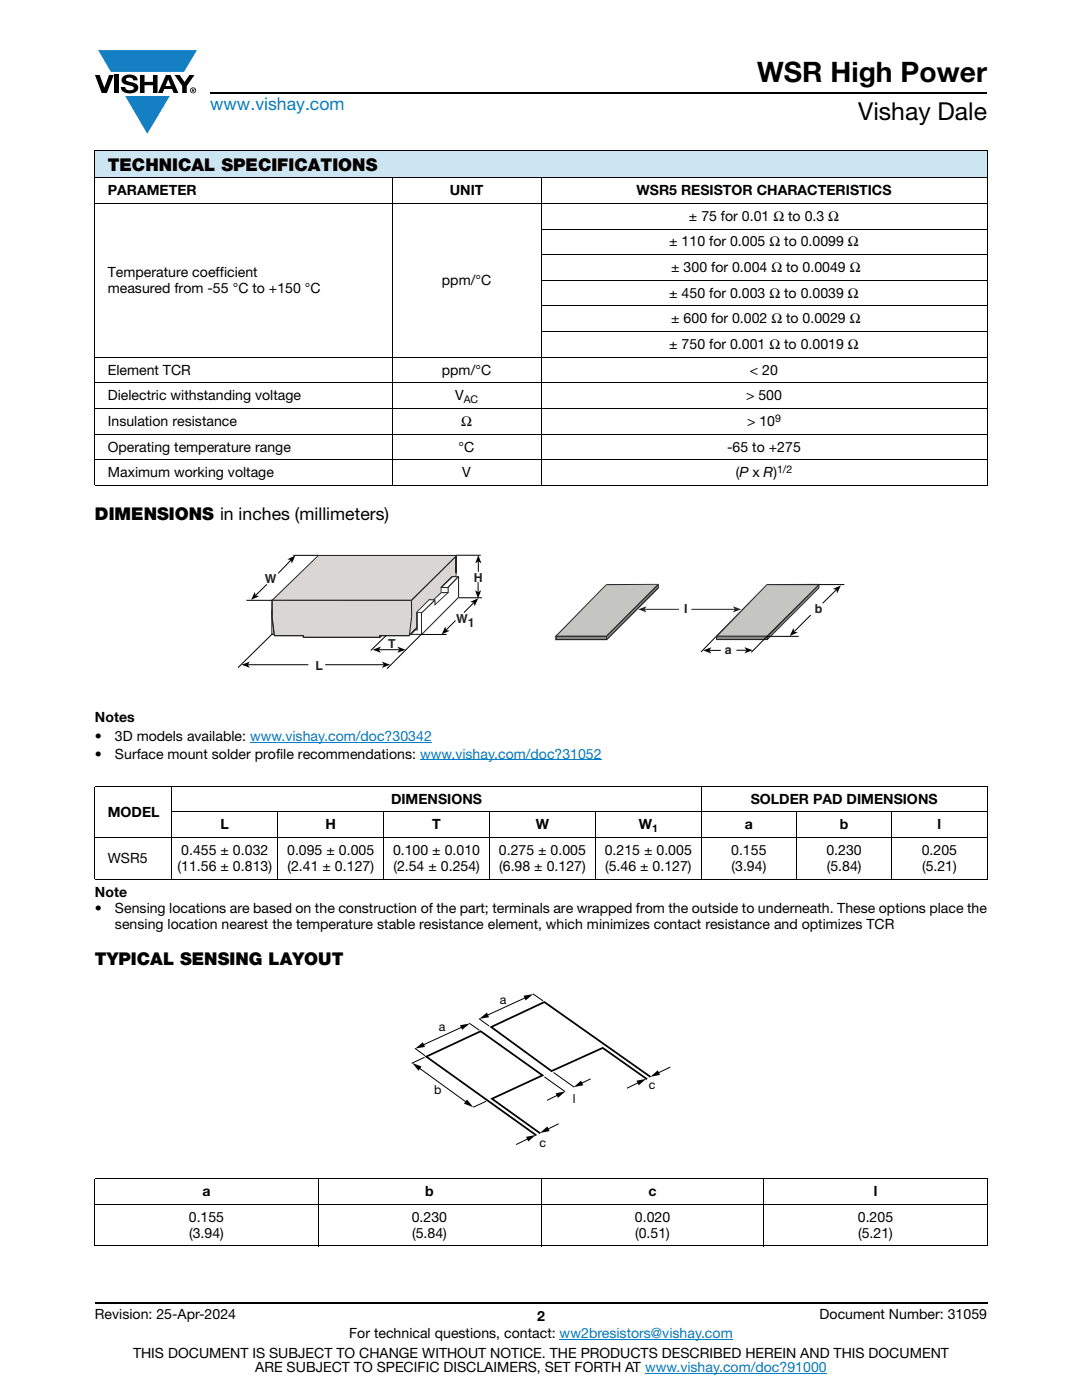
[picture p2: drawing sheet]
<svg xmlns="http://www.w3.org/2000/svg" width="216mm" height="279mm" viewBox="0 0 216 279" stroke-linecap="round" stroke-linejoin="round" font-family="sans-serif">
<g fill="#147fc3">
<path d="M19.6 10h19.7l-2.6 4.3h-1.1h-13.5z"/>
<path d="M25 19.2h8.9l-4.5 7.5z"/>
</g>
<g fill="#000">
<path d="M18.9 15h1l.9 2.5 1-2.5h.9l-1.4 3.6h-1zM22.9 15h.9v3.6h-.9zM24.6 15.3a2.1 2.1 0 0 1 2.8 .3l.1 .4h-.9a.79 .79 0 0 0-.7-.5 .79 .79 0 0 0-.8 .4l.3 .3 1 .2a1.08 1.08 0 0 1 1.2 1 1.08 1.08 0 0 1-1.1 1.2 1.73 1.73 0 0 1-2.4-1.2h.9a.96 .96 0 0 0 .8 .6 .96 .96 0 0 0 .9-.4 1.31 1.31 0 0 0-1.2-.6 1.03 1.03 0 0 1-1.1-.6 1.03 1.03 0 0 1 .2-1.1zM27.9 15h.9v1.3h1.7v-1.3h.9v3.6h-.9v-1.6h-1.7v1.6h-.9zM34.8 15h1.1l.9 1.4 1-1.4h1l-1.5 2.2v1.4h-.9v-1.4z"/>
<path d="M33.6 15.9l.5 1.3h-1.1zM33.1 15l-1.6 3.6h1l.3-.8h1.5l.3 .8h1l-1.6-3.6z"/>
<path d="M38.4 17.8h.2v.2h-.2zM38.3 17.7v.7h.1v-.3l.4 .3-.2-.3 .2-.2-.1-.2z"/>
<path d="M38.1 18a.46 .46 0 0 1 .9 0 .46 .46 0 0 1-.9 0zM37.9 18a.6 .6 0 0 0 1.2 0 .6 .6 0 0 0-1.2 0z"/>
</g>
<path d="M42 18.6h155M18.9 260h178.1" fill="none" stroke="#000" stroke-width=".36"/>
<path d="M49.9 148.1h36.3M83.8 151.6h36.3M111.7 267.3h34.5M128.7 274h36.3" fill="none" stroke="#007ec4" stroke-width=".2"/>
<path d="M18.9 30h178.1v5.5h-178.1z" fill="#cce5f3"/>
<g fill="none" stroke="#000" stroke-width=".2">
<path d="M18.9 30h178.1M18.9 35.5h178.1M18.9 30.1v66.7M78.3 35.4v61.6M107.9 35.4v61.6M197 30.1v66.7M18.9 40.6h178.1M107.9 45.7h89.1M107.9 50.8h89.1M107.9 56h89.1M18.9 71.3h178.1M18.9 76.4h178.1"/>
<path d="M107.9 61.1h89.1M107.9 66.2h89.1M18.9 81.5h178.1M18.9 86.7h178.1M18.9 91.8h178.1M18.9 96.9h178.1M18.9 156.9h178.1M18.9 157v18.4M34.3 156.8v18.7M139.9 156.8v18.7M197 157v18.4M18.9 167.2h178.1"/>
<path d="M18.9 175.5h178.1M34.2 162.1h162.8M55.4 162v13.5M76.5 162v13.5M97.7 162v13.5M118.8 162v13.5M158.9 162v13.5M177.9 162v13.5"/>
</g>
<path d="M54.3 119.8h27.8l9-8.8v3.3l-.2 .8h-.6l-2.2 2.1v1.1l-1.6 1.4h.3h-1.2l-2.4 2.4-.1 3.2-1.4 1.5h-5.9v.4h-15.3v-.4h-5.8l-.4-3.7z" fill-rule="evenodd" fill="#d9d7d5"/>
<g fill="#232621">
<path d="M54.3 119.6l27.8 .1 .1 .2h-27.9z"/>
<path d="M82 119.7l9-8.8 .1 .1h-.2h.2l-8.9 8.9z"/>
</g>
<path d="M91 111v3.3" fill="none" stroke="#232621" stroke-width=".21"/>
<g fill="#232621">
<path d="M90.9 114.3h.2v.8h-.2h.2v.1l-.2-.1z"/>
<path d="M90.2 115h.7v.1h-.6z"/>
<path d="M88 117.1l2.2-2.1 .1 .1-2.2 2.3z"/>
<path d="M87.9 117.2h.2v1.2l-.2-.1z"/>
<path d="M86.5 119.6v.2l-.1-.2 1.6-1.4 .1 .2-1.5 1.4z"/>
<path d="M86.5 119.6h.3v.3v-.3v.3l-.3-.1z"/>
<path d="M85.6 119.6h1.2v.3l-1.2-.1z"/>
<path d="M83.1 122.1l2.5-2.5 .1 .2-2.4 2.4z"/>
<path d="M83.1 122.1h.2l-.1 3.3-.1-.1z"/>
<path d="M83.1 125.2l.1 .2-1.5 1.6-.1-.2z"/>
<path d="M75.6 126.8h6.1v.2h-5.9l.1-.2z"/>
<path d="M75.6 126.8h.3l-.1 .5 .1-.1v.1h-.1v-.2l-.1 .1z"/>
<path d="M60.4 127.2l15.4-.1v.2h-15.3l-.1-.1v.1z"/>
<path d="M60.5 126.8h.2h-.2l.2 .4h-.3z"/>
<path d="M54.7 126.8h5.8v.2h-5.8v-.2v.2v-.2h.2z"/>
<path d="M54.2 123.1h.2l.5 3.7h-.2z"/>
<path d="M54.2 119.6l.1 .3 .1-.1v3.3h-.2z"/>
</g>
<path d="M54.4 119.8l9.1-8.9h27.6l-9 8.9z" fill-rule="evenodd" fill="#d9d7d5"/>
<g fill="#232621">
<path d="M54.4 119.7h27.7l.1 .2h-27.8z"/>
<path d="M82 119.7l9-8.9 .1 .2v-.2v.2l-8.9 8.9z"/>
<path d="M63.4 110.8h27.7v.2h-27.6z"/>
<path d="M54.3 119.7l9.1-8.9 .1 .2-9.1 8.9v-.2v.2z"/>
<path d="M54.7 126.8h5.9h-.2l.1 .2h-5.8z"/>
<path d="M60.4 126.8h.2l-.1 .5h-.1h.1l-.1-.1z"/>
<path d="M60.5 127.1h15.3l-.2 .1 .3 .1h-15.4z"/>
<path d="M75.6 126.8h.2v.2l.1-.2v.4h-.3v-.4h.2z"/>
<path d="M75.8 126.8h5.9v.2h-5.9z"/>
<path d="M83.2 125.1l.2 .3-1.7 1.5-.1-.1z"/>
<path d="M83.3 122.1l.9 .1h-.2l.1 .1h-.8z"/>
<path d="M84 122.2h.2v4.4l-.1 .1h.1h-.1v-.2l-.1 .1z"/>
<path d="M81.9 126.5h2.2v.2h-2.2z"/>
<path d="M82.7 125.6l.2 .2-.9 .9-.1-.1z"/>
<path d="M82.8 125.6h.5l-.2 .1h.3v.1v-.1l-.1 .1h-.5z"/>
<path d="M83.1 122.1h.2v.2l.1-.1v3.5h-.3v-3.5l.2-.1z"/>
<path d="M84 122.3l2.7-2.6 .2 .2-.2-.2 .1-.1 .1 .3h-.2h.1l-2.6 2.5z"/>
<path d="M86.7 119.9h.2v.8h-.2l.1 .1-.1 .1v-.2l.1 .1-.1-.1z"/>
<path d="M86.7 120.7l2.6-2.5h.2l-2.7 2.6z"/>
<path d="M89.3 117.1l.2 .1v1h-.2z"/>
<path d="M91.4 115l.2 .1h-.2h.2l-2.2 2.2-.1-.2z"/>
<path d="M91.4 115.1h.2v4.2l-.2-.1z"/>
<path d="M91.4 119.2l.2 .1-7.4 7.4-.2-.1h.2h-.2z"/>
<path d="M84 122.3h.2v4.3h-.2z"/>
</g>
<path d="M82.1 119.9v3.1" fill="none" stroke="#232621" stroke-width=".25"/>
<path d="M82 123h.3l-.5 3.8h-.2z" fill="#232621"/>
<path d="M54.3 119.8v3.3" fill="none" stroke="#232621" stroke-width=".25"/>
<path d="M54.1 123.1h.3l.4 3.7h-.2z" fill="#232621"/>
<path d="M76.2 126.8l-.4 .4" fill="none" stroke="#232621" stroke-width=".2"/>
<g fill="#232621">
<path d="M54.1 121.7h.3l-.1 5h-.2h.2l-.2-.1z"/>
<path d="M54.3 126.5l.4 .1v.2l-.4-.1z"/>
</g>
<path d="M61.7 132.3h2.6v.7h-2.6z" fill="#fff"/>
<path d="M61.7 132.3h2.6v.7h-2.6zM61.7 132.3h.1" fill="none" stroke="#fff" stroke-width=".2"/>
<path d="M76.2 129.3h2.6v.8h-2.6z" fill="#fff"/>
<path d="M76.2 129.3h.1M76.2 129.3h2.6v.8h-2.6z" fill="none" stroke="#fff" stroke-width=".2"/>
<path d="M94.8 113.7h1.2v2.4h-1.2z" fill="#fff"/>
<path d="M94.8 113.7h1.2v2.4h-1.2zM94.8 113.7h.1" fill="none" stroke="#fff" stroke-width=".2"/>
<path d="M90.7 122h3.1v1.9h-3.1z" fill="#fff"/>
<path d="M90.7 122h3.1v1.9h-3.1zM90.7 122h.1" fill="none" stroke="#fff" stroke-width=".2"/>
<path d="M53.7 114.4h2v1.8h-2z" fill="#fff"/>
<path d="M53.7 114.4h.1M53.7 114.4h2v1.8h-2z" fill="none" stroke="#fff" stroke-width=".2"/>
<path d="M49.7 122.4h.7v1.8h-.7z" fill="#fff"/>
<path d="M49.7 122.4h.7v1.8h-.7zM49.7 122.4h.1" fill="none" stroke="#fff" stroke-width=".2"/>
<g fill="#232621">
<path d="M90.3 115h1.1l.1 .2-.1-.2h.2l-.1 .2-.1-.1v.1h-1.2z"/>
<path d="M91.4 115.1l.1 .1-2.1 2.2v-.3z"/>
<path d="M88 117.1l.1 .2-.1-.2h1.4v.3h-1.4z"/>
<path d="M90.1 115l.2 .2-2.2 2.1-.1-.2z"/>
<path d="M88.1 118.2h1.3v.2h-1.3z"/>
</g>
<g fill="none" stroke="#000" stroke-width=".2">
<path d="M49.2 119.8h5.1M53.2 116.6l-2.2 2.2M58.1 111.8l-2.6 2.6M58.5 110.8h5M91 110.8h4.9M91.5 119.3h4.7M95.4 116.2v2M95.4 112v2.1M49.4 132.7h12.1M54.4 126.5l-6.9 6.8M64.9 132.7h11.7M75.6 129.7h4.1"/>
<path d="M77 126.8l-3 3M89.1 126.6h-5.1l-6.8 6.9M90.9 123.8l-1.9 1.9M94.6 120.3l-2 2"/>
</g>
<g fill="#000">
<path d="M50.8 118.1l.2 .7 .7 .2-1.6 .7z" fill-rule="evenodd"/>
<path d="M57.3 111.6l1.6-.7-.7 1.6-.1-.7z" fill-rule="evenodd"/>
<path d="M94.8 117.8l.6 .4 .6-.4-.6 1.6z" fill-rule="evenodd"/>
<path d="M95.4 110.8l.7 1.6-.7-.4-.6 .4z" fill-rule="evenodd"/>
<path d="M48.2 132.7l1.7-.7-.5 .7 .5 .6z" fill-rule="evenodd"/>
<path d="M74.4 129.7l1.6-.7-.4 .7 .4 .6z" fill-rule="evenodd"/>
<path d="M76.2 132l1.6 .7-1.6 .6 .4-.6z" fill-rule="evenodd"/>
<path d="M79.3 129l1.6 .7-1.6 .6 .4-.6z" fill-rule="evenodd"/>
<path d="M88.9 125l.1 .7 .7 .2-1.6 .7z" fill-rule="evenodd"/>
<path d="M93.8 120.1l1.6-.7-.7 1.6-.1-.7z" fill-rule="evenodd"/>
</g>
<path d="M143 127h10.1v.7h-10.1z" fill="#8e8886"/>
<g fill="#252821">
<path d="M143 126.9h10.1l.1 .1-.1-.1h.1v.1l-10.2 .1z"/>
<path d="M153 127h.2v.7h-.1h.1h-.1v-.2l-.1 .2z"/>
<path d="M143 127.5h10.1v.2h-10.2h.2z"/>
<path d="M142.9 126.9l.1 .2 .1-.1v.7h-.2z"/>
</g>
<path d="M153.1 126.9l10.3-10.2v.6l-10.3 10.4z" fill-rule="evenodd" fill="#8e8886"/>
<g fill="#252821">
<path d="M153 127.6l10.4-10.4-.1 .1h.2l-10.4 10.4z"/>
<path d="M163.3 116.7h.2v.6h-.2z"/>
<path d="M153 126.9l10.4-10.3 .1 .1-10.4 10.3 .1-.1z"/>
<path d="M153 126.9h.2v.8l-.2-.1 .1 .1h-.1z"/>
</g>
<path d="M153.1 116.7h10.3l-10.3 10.3h-10z" fill-rule="evenodd" fill="#c5c5c2"/>
<g fill="#252821">
<path d="M153 126.9l10.4-10.3 .1 .1-10.3 10.4h-.1z"/>
<path d="M142.9 126.9l.2 .2v-.2h10v.2h-10l-.2-.2 .2 .2h-.3z"/>
<path d="M153 116.6l.1 .2v-.1l-10 10.4-.2-.2z"/>
<path d="M153.1 116.6l10.3-.1 .1 .2-.1-.1v.2h-10.3z"/>
<path d="M131.2 117.2l.2 .2-10.4 10.3v-.2v.1z"/>
<path d="M110.7 127.7l.2-.1 .1 .1-.1-.2h10.1v.2h-10.1v-.1v.1z"/>
<path d="M121 117.2l.1 .3-10.1 10.2-.1-.1z"/>
<path d="M121 117.2h10.3l.1 .2-.1-.2v.3h-10.3z"/>
</g>
<path d="M110.9 126.9h10.1v.8h-10.1z" fill="#8e8886"/>
<g fill="#252821">
<path d="M110.9 126.9h10.2h-.2l.1 .2h-10.1z"/>
<path d="M120.9 126.9h.2v.8l-.1-.2-.1 .2z"/>
<path d="M110.9 127.5h10.1v.2h-10.2h.3z"/>
<path d="M110.8 126.9h.1v.2l.2-.2v.8h-.3v-.8h.1z"/>
</g>
<path d="M121 126.9l10.3-10.2v.6l-10.3 10.4z" fill-rule="evenodd" fill="#8e8886"/>
<g fill="#252821">
<path d="M131.3 117.2l.2 .2-10.4 10.3-.1-.1z"/>
<path d="M131.3 116.6l.2 .1v.6h-.2v-.6h.2z"/>
<path d="M131.3 116.6l.2 .1-10.4 10.3-.2-.1z"/>
<path d="M120.9 126.9h.2v.8l-.1-.1 .1 .1h-.2z"/>
</g>
<path d="M121 116.7h10.3l-10.3 10.2h-10.1z" fill-rule="evenodd" fill="#c5c5c2"/>
<g fill="#252821">
<path d="M121 126.9l10.2-10.3 .2 .1-10.4 10.4z"/>
<path d="M110.7 127.1l.2-.2 .1 .1-.1-.1h10.1v.2h-10.1v-.2v.2z"/>
<path d="M121 116.6v.2l-10 10.2-.1-.1z"/>
<path d="M121 116.6l10.3-.1 .1 .2-.1-.1v.1l-10.3 .1z"/>
</g>
<path d="M128.6 121.6h18" fill="none" stroke="#252821" stroke-width=".2"/>
<g fill="#252821">
<path d="M127.4 121.6l1.6-.6-.4 .6 .4 .6z" fill-rule="evenodd"/>
<path d="M146.2 121l1.7 .6-1.7 .6 .4-.6z" fill-rule="evenodd"/>
</g>
<path d="M135.6 120.8h2.3v1.6h-2.3z" fill="#fff"/>
<path d="M135.6 120.8h2.3v1.6h-2.3z" fill="none" stroke="#fff" stroke-width=".2"/>
<g fill="none" stroke="#000" stroke-width=".2">
<path d="M163.4 116.7h5.1M166.9 117.7l-2.8 2.7M141.5 129.8h2.3M142.8 127.1l-2.9 3M146.9 129.8h2.1M159.4 127h-6.3l-3.2 3.2M161.8 122.7l-3.3 3.4M105 199l-7.9 3.7M106.3 198.3l2.1 1.4M82.8 209.2l2 1.5M83.5 213.1l9.7 7M84.7 211l-2.6 1.2"/>
<path d="M92.3 204.9l-8 3.7M93.6 204.2l2 1.4M95.6 203.3l2 1.5M97 219.8l-2.6 1.2M108.6 214.9l4.1 2.9M110.5 214l4.1 3M111.4 218.5l-2.3 1.1M117.9 215.3l-2 1M127.5 216l-2.4 1.2M133.8 212.9l-2.6 1.3M18.9 235.2h178.1M18.9 235.3v13.2"/>
<path d="M63.5 235.1v13.6M105.5 227.2l-2.5 1.2M107.9 235.1v13.6M111.5 224.3l-2.4 1.1M152.4 235.1v13.6M197 235.3v13.2M18.9 240.3h178.1M18.9 248.6h178.1"/>
</g>
<g fill="#000">
<path d="M166.2 117.5l1.6-.7-.8 1.6-.1-.7z" fill-rule="evenodd"/>
<path d="M140.3 129.8l1.7-.6-.5 .6 .5 .6z" fill-rule="evenodd"/>
<path d="M148.5 129.2l1.7 .6-1.7 .6 .5-.6z" fill-rule="evenodd"/>
<path d="M158.3 125.3l.2 .8 .7 .1-1.6 .7z" fill-rule="evenodd"/>
</g>
<path d="M129.8 214.9l-21.2-14.9-10.6 5 12.1 8.8 10.2-4.7 8.8 6.3M107.8 226.2l-9.6-6.9 10.1-4.7-12.4-8.8-10.8 5.1 21.9 15.7" fill="none" stroke="#000" stroke-width=".35"/>
<path d="M104.5 198.7l1.9-.3-1.5 1.3zM82.3 212.1l1.8 .8-.6 .8zM82.9 209.3l1.5-1.3 .4 .9zM91.8 204.6l1.9-.3-1.5 1.2zM95.6 203.3l1.6-1.2 .4 .9zM110.9 218.2l1.9-.4-1.5 1.3zM114.5 217l1.4-1.3 .5 .9zM127 215.7l1.9-.4-1.4 1.3zM129.8 214.9l1.5-1.3 .4 .9zM93.2 219.4l1.2 1.6-1.8-.7zM105 226.9l1.9-.4-1.5 1.3zM107.7 226.1l1.5-1.3 .5 .9z" fill="#000"/>
<text font-size="5.6" x="151.1" y="16.4">WSR High Power</text>
<text font-size="4.9" x="171.3" y="24">Vishay Dale</text>
<text font-size="3.5" fill="#007ec4" x="42" y="21.9">www.vishay.com</text>
<g font-size="3.5">
<text x="21.5" y="34.1">TECHNICAL SPECIFICATIONS</text>
<text x="18.9" y="103.8">DIMENSIONS in inches (millimeters)</text>
<text x="18.9" y="192.6">TYPICAL SENSING LAYOUT</text>
</g>
<g font-size="2.8">
<text x="21.5" y="39">PARAMETER</text>
<text x="89.8" y="39">UNIT</text>
<text x="127" y="39">WSR5 RESISTOR CHARACTERISTICS</text>
<text x="137.5" y="44.1">± 75 for 0.01 Ω to 0.3 Ω</text>
<text x="133.5" y="49.2">± 110 for 0.005 Ω to 0.0099 Ω</text>
<text x="21.5" y="55.3">Temperature coefficient</text>
<text x="21.5" y="58.5">measured from -55 °C to +150 °C</text>
<text x="88.2" y="56.9">ppm/°C</text>
<text x="133.5" y="59.4">± 450 for 0.003 Ω to 0.0039 Ω</text>
<text x="133.9" y="54.3">± 300 for 0.004 Ω to 0.0049 Ω</text>
<text x="133.9" y="64.5">± 600 for 0.002 Ω to 0.0029 Ω</text>
<text x="133.5" y="69.7">± 750 for 0.001 Ω to 0.0019 Ω</text>
<text x="21.5" y="74.8">Element TCR</text>
<text x="88.2" y="74.8">ppm/°C</text>
<text x="149.6" y="74.8">&lt; 20</text>
<text x="21.5" y="79.9">Dielectric withstanding voltage</text>
<text x="90.8" y="79.9">V</text>
<text x="148.9" y="79.9">&gt; 500</text>
<text x="21.5" y="85">Insulation resistance</text>
<text x="92" y="85">Ω</text>
<text x="149.1" y="85">&gt; 10</text>
<text x="21.5" y="90.1">Operating temperature range</text>
<text x="21.5" y="95.2">Maximum working voltage</text>
<text x="91.5" y="90.1">°C</text>
<text x="92.2" y="95.2">V</text>
<text x="145.1" y="90.1">-65 to +275</text>
<text x="146.8" y="95.2">(P x R)</text>
<text x="18.9" y="144">Notes</text>
<text x="18.9" y="147.9">•</text>
<text x="22.9" y="147.9">3D models available: www.vishay.com/doc?30342</text>
<text x="18.9" y="151.4">•</text>
<text x="22.9" y="151.4">Surface mount solder profile recommendations: www.vishay.com/doc?31052</text>
<text x="78" y="160.4">DIMENSIONS</text>
<text x="149.8" y="160.4">SOLDER PAD DIMENSIONS</text>
<text x="21.5" y="163">MODEL</text>
<text x="44" y="165.5">L</text>
<text x="64.9" y="165.5">H</text>
<text x="86.3" y="165.5">T</text>
<text x="106.9" y="165.5">W</text>
<text x="127.4" y="165.5">W</text>
<text x="148.6" y="165.5">a</text>
<text x="167.6" y="165.5">b</text>
<text x="187.1" y="165.5">l</text>
<text x="21.5" y="172.2">WSR5</text>
<text x="35.4" y="173.8">(11.56 ± 0.813)</text>
<text x="36.2" y="170.6">0.455 ± 0.032</text>
<text x="57.3" y="170.6">0.095 ± 0.005</text>
<text x="57.4" y="173.8">(2.41 ± 0.127)</text>
<text x="78.4" y="170.6">0.100 ± 0.010</text>
<text x="78.5" y="173.8">(2.54 ± 0.254)</text>
<text x="99.5" y="170.6">0.275 ± 0.005</text>
<text x="99.6" y="173.8">(6.98 ± 0.127)</text>
<text x="120.7" y="170.6">0.215 ± 0.005</text>
<text x="120.7" y="173.8">(5.46 ± 0.127)</text>
<text x="145.9" y="170.6">0.155</text>
<text x="146" y="173.8">(3.94)</text>
<text x="164.9" y="170.6">0.230</text>
<text x="165" y="173.8">(5.84)</text>
<text x="183.9" y="170.6">0.205</text>
<text x="184" y="173.8">(5.21)</text>
<text x="18.9" y="179.1">Note</text>
<text x="18.9" y="182.3">•</text>
<text x="22.9" y="182.3">Sensing locations are based on the construction of the part; terminals are wrapped from the outside to underneath. These options place the</text>
<text x="22.9" y="185.4">sensing location nearest the temperature stable resistance element, which minimizes contact resistance and optimizes TCR</text>
<text x="40.4" y="238.7">a</text>
<text x="84.8" y="238.7">b</text>
<text x="129.4" y="238.7">c</text>
<text x="174.3" y="238.7">l</text>
<text x="37.7" y="243.8">0.155</text>
<text x="82.2" y="243.8">0.230</text>
<text x="126.7" y="243.8">0.020</text>
<text x="171.2" y="243.8">0.205</text>
<text x="37.7" y="247">(3.94)</text>
<text x="82.2" y="247">(5.84)</text>
<text x="126.7" y="247">(0.51)</text>
<text x="171.2" y="247">(5.21)</text>
<text x="18.9" y="263.3">Revision: 25-Apr-2024</text>
<text x="107.2" y="263.6">2</text>
<text x="163.6" y="263.3">Document Number: 31059</text>
<text x="69.7" y="267.1">For technical questions, contact: ww2bresistors@vishay.com</text>
<text x="26.5" y="271">THIS DOCUMENT IS SUBJECT TO CHANGE WITHOUT NOTICE. THE PRODUCTS DESCRIBED HEREIN AND THIS DOCUMENT</text>
<text x="50.9" y="273.8">ARE SUBJECT TO SPECIFIC DISCLAIMERS, SET FORTH AT www.vishay.com/doc?91000</text>
</g>
<g font-size="2.5" fill="#231f20">
<text x="52.9" y="116.3">W</text>
<text x="94.6" y="116.1">H</text>
<text x="91" y="124.4">W</text>
<text x="93.4" y="125.1">1</text>
<text x="136.5" y="122.4">I</text>
<text x="162.6" y="122.4">b</text>
<text x="77.4" y="129.3">T</text>
<text x="144.6" y="130.5">a</text>
<text x="63" y="133.7">L</text>
</g>
<g font-size="2.5">
<text x="99.7" y="200.3">a</text>
<text x="87.5" y="205.9">a</text>
<text x="86.6" y="218.4">b</text>
<text x="114.3" y="220.2">l</text>
<text x="129.5" y="217.4">c</text>
<text x="107.6" y="228.8">c</text>
</g>
<g font-size="2.1">
<text x="92.5" y="80.4">AC</text>
<text x="154.7" y="84.2">9</text>
<text x="155" y="94.4">1/2</text>
<text x="130.1" y="166">1</text>
</g>
</svg>
